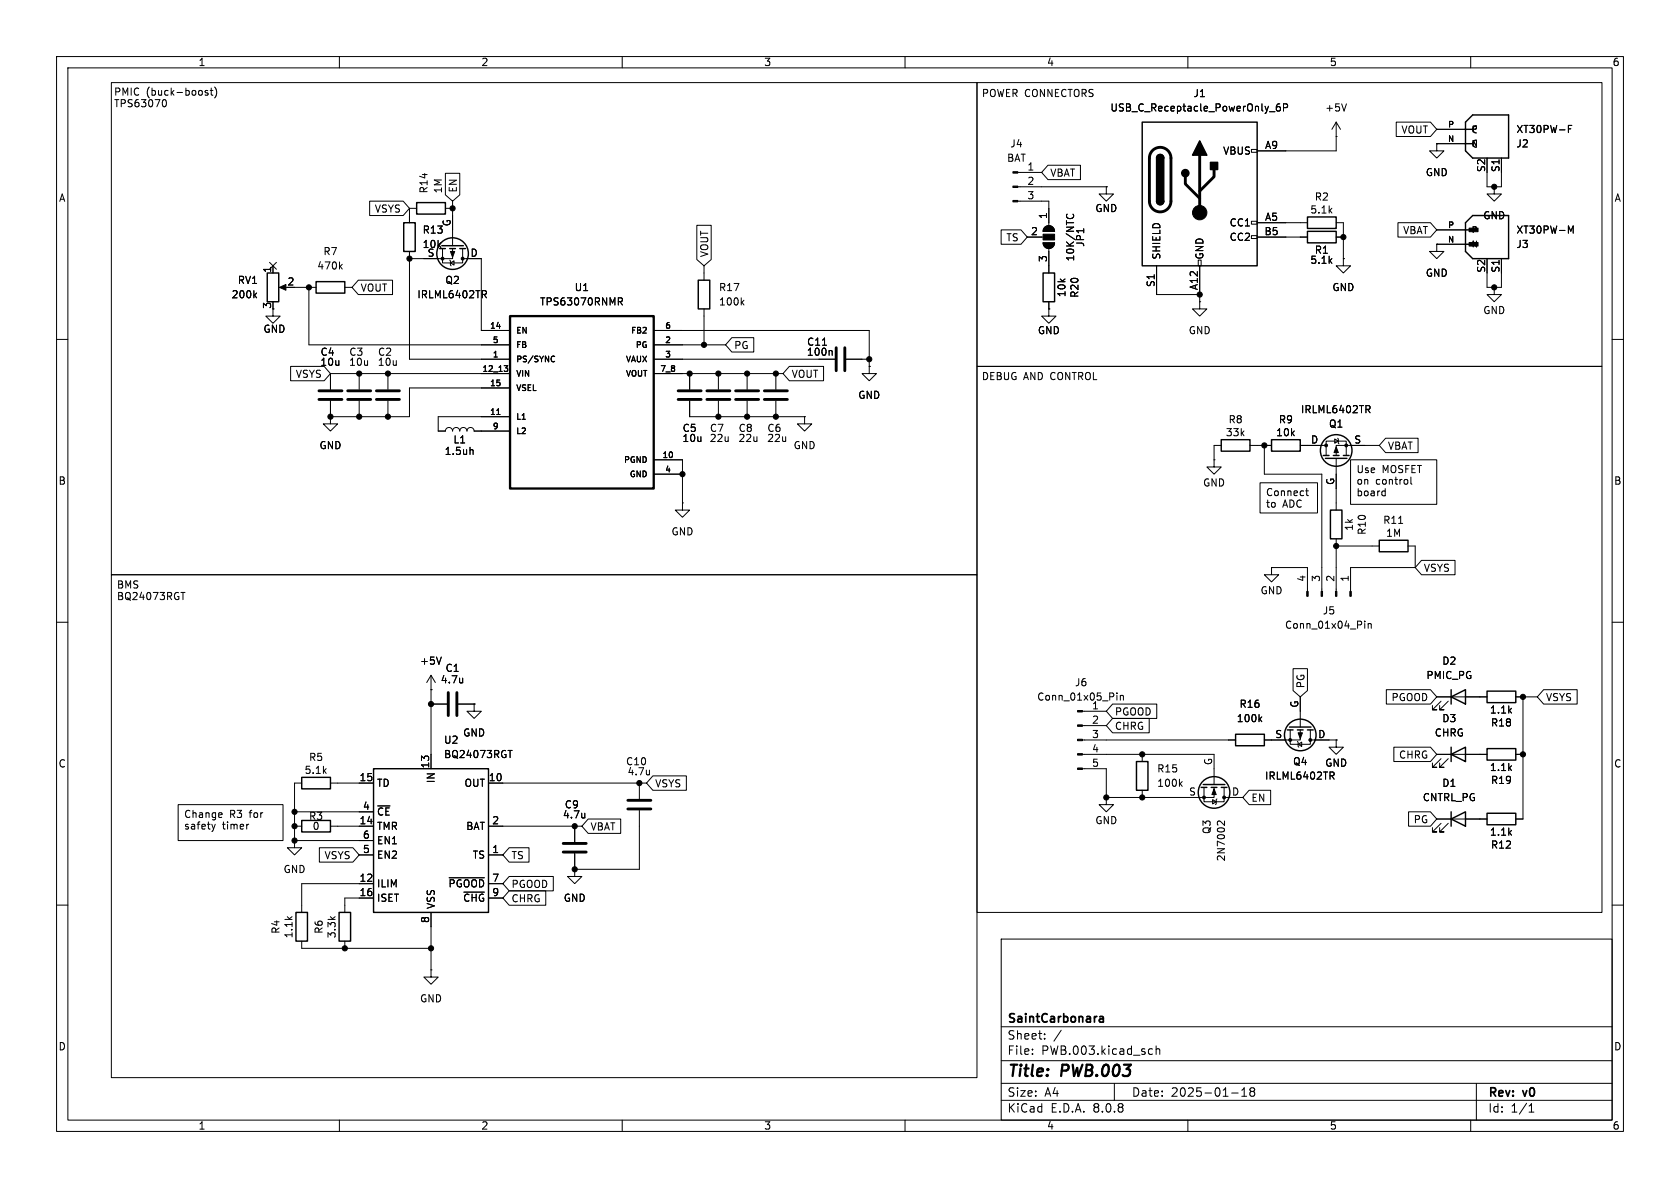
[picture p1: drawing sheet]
<svg xmlns="http://www.w3.org/2000/svg" width="297mm" height="210mm" viewBox="0 0 297 210" stroke-linecap="round" stroke-linejoin="round" font-family="sans-serif">
<g fill="none" stroke="#000" stroke-width=".18">
<path d="M10 10h277v190h-277zM12 12h273v186h-273zM19.7 14.6h153v87h-153zM29.4 18.1l-.1 .7-.2 .1-.2-.1M36.7 16h-.3l-.1 .2v.1l.4 .2v.3h-.4M37.2 16h.4M37.3 15.6v1.1l.3 .1M37.9 15.4a1.46 1.46 0 0 1 0 1.9M60 10v2M110 10v2M160 10v2M172.7 14.6h110.5v50.2h-110.5z"/>
<path d="M210 10v2M224.4 19.8h1M226.2 18.4h-.3a.86 .86 0 0 0 0 1.2l.4-.1 .1-.4-.3-.3-.3 .1-.2 .2M226.9 19h.6l.1-.2v-.3l-.7-.1v1.2M238 18.4l-.4 1.2M260 10v2M65.3 35.6h6l1.1 1.2-1.1 1.3h-6zM72.4 36.8v2.6M72.4 36.8h1.3M78.7 30.6h2.6v3.8l-1.3 1.2-1.3-1.2zM78.7 36.8h1.3M80 35.6v7.8"/>
<path d="M123.2 39.8h2.5v6.1l-1.2 1.1-1.3-1.1zM179.9 35.6h5.5v4.3M179.9 33h15.7M179.9 30.5h4.2M185.3 29.2h5.7v2.6h-5.7l-1.2-1.3zM188.7 37.9l-.2 .3 .2 .3M189.7 37.9l.1 .3-.2 .3M195.6 33v1.3h1.2l-1.2 1.3-1.3-1.3h1.3M195.6 33h.1M221.2 39.1h1v.5h-1zM221.2 26.4h1v.5h-1zM222.2 39.4h8.9"/>
<path d="M236.2 24.1h.1M236.2 21.6v5.1h-14M236.2 21.6l-.7 1.3M236.2 21.6l.8 1.3M236.2 39.4h1.3v6.3M246.8 21.6h6.1l1.1 1.3-1.1 1.2h-6.1zM247.1 39.4h5.8l1.1 1.2-1.1 1.3h-5.8zM254 25.4v1.3h1.3l-1.3 1.2-1.3-1.2h1.3M254 25.4h.1M254 25.4h5.1M254 22.9h5.1M264.2 33v1.3h1.2l-1.2 1.3-1.3-1.3h1.3"/>
<path d="M264.2 33h.1M265.4 27.9v5.1h-2.5v-2.5M277.3 22.8h.4M277.3 22.2h.6M277.3 39.9l.4 1 .4-1v1.3M45 52.2l.4 .4M45.4 51.8l-.5 .5M47.7 46.4l1.2 1.2M48.3 54.6v1.3h1.2l-1.2 1.3-1.3-1.3h1.3M48.3 47v1.3M48.9 46.4l-1.2 1.2M49.8 50.8h1"/>
<path d="M52.1 50.8h3.8M54.6 50.8v10.2h35.6M60.1 47.1l.4 .5M60.5 46.7l-.5 .5M61 50.8h1.2M63.3 49.5h6.1v2.6h-6.1l-1.1-1.3zM72.4 44.5v19h17.8M78.2 43.9v2.6h3.6v-2.6M79.5 46l.1 .1v.8l.2 .1M79.6 46.5l.7-.4v.8zM80 43.9v1.8h-7.6M81.8 45.7h3.3v12.7h5.1"/>
<path d="M85.3 51.4h.5l.2 .2-.1 .4h-.6M85.6 52l.4 .6M109.3 52.6h.5l.2 .3-.1 .4h-.6M109.6 53.3l.4 .6M115.6 58.4h38.1v6.4M124.5 47v2.5M124.5 54.6v6.4M129.4 59.7h3.9v2.5h-3.9l-1.1-1.2zM131.2 53.4l.3 .5M131.5 53.1l-.5 .5M177 40.6h3.5l1.1 1.3-1.1 1.3h-3.5zM181.6 41.9h2.8"/>
<path d="M184.4 42.9h2a1.02 1.02 0 0 1-1 1 1.02 1.02 0 0 1-1-1zM184.7 40.2a1.02 1.02 0 0 1 1.1-.2 1.02 1.02 0 0 1 .6 .9h-2zM185.4 54.6v1.3h1.3l-1.3 1.3-1.3-1.3h1.3M185.4 54.6h.1M185.4 43.9v4.4M185.4 53.3v1.3M204.5 47v5.1h7.6M211.8 46h.5v1h-.5zM212.1 53.3v1.3h1.3l-1.3 1.3-1.3-1.3h1.3M212.1 53.3h.1M212.1 47v6.3M221.2 41.7h1v.5h-1z"/>
<path d="M222.2 41.9h8.9M236.2 41.9h1.3M237.5 45.7v1.3h1.3l-1.3 1.3-1.3-1.3h1.3M237.5 45.7h.1M254 43.2v1.3h1.3l-1.3 1.2-1.3-1.2h1.3M254 43.2h.1M254 43.2h5.1M254 40.6h5.1M264.2 50.8v1.3h1.2l-1.2 1.2-1.3-1.2h1.3M264.2 50.8h.1M265.4 45.7v5.1h-2.5v-2.5M10 60h2"/>
<path d="M51.4 64.8h5.9l1.1 1.2-1.1 1.3h-5.9zM58.4 73.7v1.2h1.3l-1.3 1.3-1.3-1.3h1.3M58.4 73.7h.1M58.4 66h31.8M58.4 66v2.8M58.4 70.9v2.8M63.5 66v2.8M63.5 70.9v2.8M68.6 66v2.8M68.6 70.9v2.8M83.3 79.5l.3 .2v.6M87.8 73.3h.6"/>
<path d="M89.1 64.6h.7l-.4 .4 .3 .1 .1 .4-.2 .2h-.3M90.2 73.7h-12.7v2.5h1.2a.64 .64 0 0 1 .7-.6 .64 .64 0 0 1 .6 .6 .64 .64 0 0 1 .6-.6 .64 .64 0 0 1 .7 .6 .64 .64 0 0 1 .6-.6 .64 .64 0 0 1 .6 .6 .64 .64 0 0 1 .7-.6 .64 .64 0 0 1 .6 .6h6.4M90.2 68.6h-17.8v5.1h-14M97.8 62.9l.3 .1M98.1 63.9l-.3 .1M115.6 63.5h32M115.6 66h22.8M115.6 61h12.7M121.9 70.9v2.8h20.3M121.9 66v2.8M127 66v2.8M127 70.9v2.8"/>
<path d="M132.1 66v2.8M132.1 70.9v2.8M137.2 66v2.8M137.2 70.9v2.8M139.5 64.8h6.1v2.5h-6.1l-1.1-1.3zM142.2 73.7v1.2h1.3l-1.3 1.3-1.2-1.3h1.2M142.2 73.7h.1M145.4 61h.7M146.9 62l.2 .1v.7M149.6 63.5h4.1M153.7 64.8v1.2h1.2l-1.2 1.3-1.3-1.3h1.3M153.7 64.8h.1"/>
<path d="M172.7 64.8h110.5v96.5h-110.5zM215.9 78.7h-1.3v2.6M221 78.7h3.8M223.5 78.7v5.1h10.2v20.7M229.9 78.7h4.5M236 77.6l.6 .4-.6 .4zM236.5 77.5l.1 .1v.8l.1 .1M241.5 71.7h.5l.2 .2-.1 .4-.6 .1M241.8 72.4l.4 .6M243.8 78.7h-7.6v1.8M245 77.5h5.7v2.5h-5.7l-1.2-1.3zM285 60h2"/>
<path d="M115.6 81.3h5v7.6M115.6 83.8h5M120.6 88.9v1.3h1.3l-1.3 1.2-1.2-1.2h1.2M120.6 88.9h.1M214.6 81.3v1.3h1.3l-1.3 1.2-1.2-1.2h1.2M214.6 81.3h.1M222.8 85.3h10.1v5.4h-10.1zM230.8 86.8h.5M231 86.3v1.1l.3 .2M234.4 80.5v-2.5h3.6v2.5M236.2 96.5h7.6M236.2 81v9.2"/>
<path d="M236.2 95.3v9.2M238.8 81.3h15.2v7.9h-15.2zM244.5 86.8l.4 .1M244.9 86.4v1.2M244.9 87.6h-.4M247.3 92.5h.7M248.9 96.5h1.3v3.8M249.4 84.3v1.1l.2 .2M251.3 99.1h5.9v2.5h-5.9l-1.1-1.3zM10 110h2M19.7 101.6h153v88.9h-153zM32 104.7h.7"/>
<path d="M76.2 119.4l-.8 1.3M76.2 119.4v16.5M76.2 119.4l.8 1.3M78 116.1l-.4 1.3M81.8 119.9v.8M224.8 100.3v1.3h1.3l-1.3 1.3-1.3-1.3h1.3M224.8 100.3h.1M224.8 100.3h6.3v4.2M228.6 118.2h2.5v3.9l-1.2 1.1-1.3-1.1zM241.3 109.8v.1M241.3 110.2v.9M241.9 110.2v.9"/>
<path d="M241.9 110.3l.2-.1 .3 .1v.8M250.2 100.3h-11.4v4.2M285 110h2M53.3 138.4h-1.2v10.2M58.4 138.4h7.6M76.2 121.9h.1M76.2 124.5h2.8M81 124.5h2.8M81.8 120.6l-.1 .1M83.8 124.5v1.2h1.3l-1.3 1.3-1.3-1.3h1.3M83.8 124.5h.1M86.4 138.4h27.9"/>
<path d="M89.8 132.7h.7M113 138.4v2.8M114.8 136.1v.9M114.8 136.9h.1M115.4 137.2h5.9v2.5h-5.9l-1.1-1.3zM191.4 133.4h23.2v5.3M191.4 130.8h27M191.4 135.9h4.2v5.1M191.4 128.3h4.2M191.4 125.7h4.2M196.7 124.5h7.8v2.5h-7.8l-1.1-1.3zM196.7 127h6.5v2.5h-6.5l-1.1-1.2z"/>
<path d="M197.5 122.5v.1M197.5 122.9v.9M198.1 122.9v.9M198.1 123l.1-.1 .3 .1 .1 .8M201.9 133.4v1.2M201.9 139.7v1.3M208.6 138.5l.4 .5M209 138.2l-.5 .4M212.9 139.2v2.5h3.5v-2.5M214.6 139.2v1.8h-19M220.8 139.7h3.8v2.5h-3.8l-1.1-1.2zM222.7 127.1l.4 .5"/>
<path d="M223.1 126.7l-.5 .5M228.1 129v2.6h3.5v-2.6M229.4 131.1l.1 .1v.8l.1 .1M229.5 131.6l.6-.4v.8zM229.9 129v1.8h-6.4M229.9 123.2v5.3M231.6 130.8h4.6M235.1 136.5h.5l.3 .2-.2 .4h-.6M235.4 137.1l.5 .6M236.2 130.8v1.3h1.3l-1.3 1.3-1.3-1.3h1.3M236.2 130.8h.1M245.1 121.9h7.8l1.1 1.3-1.1 1.3h-7.8z"/>
<path d="M246.4 132.1h6.5l1.1 1.3-1.1 1.2h-6.5zM254 123.2h8.9M254 133.4h8.9M254.8 124l-1.6 1.5h.8h-.8v-.8M254.8 134.1l-1.6 1.5h.8h-.8v-.7M256 124l-1.5 1.5h.8h-.8v-.8M256 134.1l-1.5 1.5h.8h-.8v-.7M268 123.2h3.8M268 133.4h1.2M269.2 123.2v21.6h-1.2M272.9 121.9h5.9v2.6h-5.9l-1.1-1.3zM31.5 142.2h18.5v6.4h-18.5z"/>
<path d="M38.1 145.7l-.4 .9M39.1 143.7l.2 .3-.6 .1M39.2 144.5h-.1M44 145.7l-.3 .1M52.1 148.6v1.3h1.2l-1.2 1.2-1.3-1.2h1.3M52.1 148.6h.1M52.1 146.1h1.2M52.1 143.5h13.9M52.1 148.6h13.9M56.5 149.9h5.9l1.1 1.2-1.1 1.3h-5.9zM58.4 146.1h7.6M63.5 151.1h2.5"/>
<path d="M66 156.2h-12.7v5.1M66 158.8h-5v2.5M79.4 155.2h6.2M82 157.7h3.6M86.4 146.1h16.5M86.4 151.1h2.5M86.4 156.2h2.5M86.4 158.8h2.5M90 154.9h7.8v2.6h-7.8l-1.1-1.3zM90 149.9h3.5v2.5h-3.5l-1.1-1.3zM90 157.5h6.5v2.5h-6.5l-1.1-1.2zM101.6 153.7v1.2h1.3l-1.3 1.3-1.3-1.3h1.3"/>
<path d="M101.6 153.7h.1M101.6 146.1v2.7M101.6 150.9v2.8M103.4 143.8v.8M103.4 144.5h-.1M104 144.8h5.7v2.5h-5.7l-1.1-1.2zM113 143.3v10.4h-11.4M195.6 141v1.2h1.2l-1.2 1.3-1.3-1.3h1.3M195.6 141h.1M214.4 141.4l.6 .3-.6 .4zM215.1 141.2l-.1 .2v.7l-.1 .1M216.4 141h3.3"/>
<path d="M216.5 145.1v.8l-.9-.8-.3 .2-.1 .4M249 143.5h3.9l1.1 1.3-1.1 1.3h-3.9zM254 144.8h8.9M254.8 145.5l-1.6 1.6h.8h-.8v-.8M256 145.5l-1.5 1.6h.8h-.8v-.8M10 160h2M53.3 166.4v1.2h22.9M61 166.4v1.2M76.2 171.5v1.2h1.3l-1.3 1.3-1.3-1.3h1.3M76.2 171.5h.1M76.2 161.3v10.2M177 166h108v32h-108z"/>
<path d="M285 160h2M60 198v2M110 198v2M160 198v2M177 194.5h108M177 191.5h108M177 187.5h108M177 181.5h108M182.5 186.3v.1M182.5 185.5v.1M184.7 183.6v.1M184.7 182.8v.1"/>
<path d="M187.6 182.1l-1.3 2M197 191.5v3M203.3 185.4l.4 .1M203.7 186.3l-.4 .1M204.4 185.5l.2-.1 .4 .1v.9M204.4 184.9v1.5M210 198v2M217.7 193.2h1.2M219.5 193.8h.9M219.5 192.7l.5-.4v1.5M221.2 192.9l-.2 .3v.5l.2 .1 .5-.1 .1-.2-.1-.4-.2-.2M221.2 192.9l-.2-.2 .2-.4 .5 .1 .1 .2-.3 .3"/>
<path d="M221.2 192.9h.3M260 198v2M261 191.5v6.5M270.3 196.6h.9M270.3 195.5l.4-.4v1.5"/>
</g>
<path d="M194.4 179.8h.6l.1 .9M195.1 180l-.5 .1a.29 .29 0 0 0-.3 .3 .29 .29 0 0 0 .3 .3l.5-.1" fill="none" stroke="#000" stroke-width=".3"/>
<g fill="none" stroke="#000" stroke-width=".51">
<path d="M203.8 26.6a1.9 1.9 0 0 1 2-.4 1.9 1.9 0 0 1 1.2 1.7v7.7a1.91 1.91 0 0 1-1.9 1.9 1.91 1.91 0 0 1-1.9-1.9v-7.8l.2-.6zM209.5 31.2v1.3l2.6 2.6M212.1 27.4v10.2M214.6 30v1.2l-2.5 2.6M56.4 69.1h4.1M56.4 70.6h4.1M61.5 69.1h4M61.5 70.6h4M66.5 69.1h4.1M66.5 70.6h4.1M119.9 69.1h4.1M119.9 70.6h4.1"/>
<path d="M125 69.1h4M125 70.6h4M130 69.1h4.1M130 70.6h4.1M135.1 69.1h4.1M135.1 70.6h4.1M147.8 61.5v4M149.4 61.5v4M79.2 122.4v4.1M80.8 122.4v4.1M99.6 149.1h4M99.6 150.6h4"/>
<path d="M111 141.5h4.1M111 143h4.1"/>
</g>
<g fill="none" stroke="#000" stroke-width=".25">
<path d="M71.4 39.4h2v5.1h-2zM73.7 35.8h5v2h-5zM201.9 21.6h20.3v25.4h-20.3zM204.5 35.6a.64 .64 0 0 0 .6 .6 .64 .64 0 0 0 .6-.6M204.5 27.9a.64 .64 0 0 1 .6-.6 .64 .64 0 0 1 .6 .6M231.1 38.4h5.1v2h-5.1zM259.1 21.6l1.2-1.3h6.4v7.6h-6.4l-1.2-1.2zM259.1 39.4l1.2-1.3h6.4v7.6h-6.4l-1.2-1.2zM259.1 25.4h1.2M259.1 22.9h1.2M47.2 48.3h2.1v5h-2.1zM55.9 49.8h5.1v2h-5.1z"/>
<path d="M77.7 43.9h1M78.1 43.4h3.8M79.5 43.9h1M81.3 43.9h1M123.4 49.5h2.1v5.1h-2.1zM184.4 48.3h2v5h-2zM231.1 40.9h5.1v2h-5.1zM259.1 43.2h1.9M259.1 40.6h1.9M215.9 77.7h5.1v2.1h-5.1zM224.8 77.7h5.1v2.1h-5.1zM233.9 80.5h1"/>
<path d="M234.3 81h3.8M235.2 90.2h2v5.1h-2zM235.7 80.5h1M237.5 80.5h1M243.8 95.5h5.1v2h-5.1zM53.3 137.4h5.1v2h-5.1zM66 135.9h20.4v25.4h-20.4zM200.9 134.6h2v5.1h-2zM212.3 139.2h1.1M212.7 138.7h3.8M214.1 139.2h1M215.9 139.2h1"/>
<path d="M218.4 129.8h5.1v2h-5.1zM227.6 129h1M228 128.5h3.8M229.4 129h1M231.1 129h1.1M256.5 123.2l2.6-1.3v2.6zM256.5 133.4l2.6-1.3v2.5zM256.5 121.9v2.6M256.5 132.1v2.5M262.9 122.2h5.1v2h-5.1zM262.9 132.3h5.1v2.1h-5.1zM53.3 145h5.1v2.1h-5.1z"/>
<path d="M256.5 144.8l2.6-1.3v2.6zM256.5 143.5v2.6M262.9 143.8h5.1v2h-5.1zM52.3 161.3h2.1v5.1h-2.1zM59.9 161.3h2.1v5.1h-2.1z"/>
<circle cx="80" cy="44.8" r="2.79"/>
<circle cx="236.2" cy="79.6" r="2.79"/>
<circle cx="229.9" cy="129.9" r="2.79"/>
<circle cx="214.6" cy="140.1" r="2.79"/>
</g>
<g fill="#000" stroke="#000" stroke-width=".18">
<path d="M179.1 35.4h.8v.3h-.8zM179.1 32.9h.8v.2h-.8zM179.1 30.4h.8v.2h-.8zM49.4 50.8l1.1-.5v1zM79.6 44.5h.8l-.4 1zM184.4 42.9h2a1.02 1.02 0 0 1-1 1 1.02 1.02 0 0 1-1-1zM184.7 40.2a1.02 1.02 0 0 1 1.1-.2 1.02 1.02 0 0 1 .6 .9h-2zM184.4 41.4h2v1h-2zM259.7 40.3h1.6v.7h-1.6zM236.2 79l.4 1h-.8zM231 104.5h.3v.9h-.3zM233.6 104.5h.2v.9h-.2z"/>
<path d="M236.1 104.5h.2v.9h-.2zM238.6 104.5h.3v.9h-.3zM190.5 135.8h.9v.2h-.9zM190.5 133.2h.9v.3h-.9zM190.5 130.7h.9v.2h-.9zM190.5 128.1h.9v.3h-.9zM190.5 125.6h.9v.3h-.9zM214.6 139.4l.4 1.1h-.8zM229.5 129.5h.8l-.4 1.1z"/>
<circle cx="80" cy="36.8" r=".46"/>
<circle cx="212.1" cy="37.6" r="1.27"/>
<circle cx="264.2" cy="33" r=".46"/>
<circle cx="54.6" cy="50.8" r=".46"/>
<circle cx="72.4" cy="45.7" r=".46"/>
<circle cx="78.2" cy="45.7" r=".25"/>
<circle cx="81.8" cy="45.7" r=".25"/>
<circle cx="212.1" cy="52.1" r=".46"/>
<circle cx="237.5" cy="41.9" r=".46"/>
<circle cx="264.2" cy="50.8" r=".46"/>
<circle cx="58.4" cy="73.7" r=".46"/>
<circle cx="63.5" cy="66" r=".46"/>
<circle cx="63.5" cy="73.7" r=".46"/>
<circle cx="68.6" cy="66" r=".46"/>
<circle cx="68.6" cy="73.7" r=".46"/>
<circle cx="121.9" cy="66" r=".46"/>
<circle cx="124.5" cy="61" r=".46"/>
<circle cx="127" cy="73.7" r=".46"/>
<circle cx="127" cy="66" r=".46"/>
<circle cx="132.1" cy="73.7" r=".46"/>
<circle cx="132.1" cy="66" r=".46"/>
<circle cx="137.2" cy="73.7" r=".46"/>
<circle cx="137.2" cy="66" r=".46"/>
<circle cx="153.7" cy="63.5" r=".46"/>
<circle cx="223.5" cy="78.7" r=".46"/>
<circle cx="234.4" cy="78.7" r=".25"/>
<circle cx="238" cy="78.7" r=".25"/>
<circle cx="120.6" cy="83.8" r=".46"/>
<circle cx="236.2" cy="96.5" r=".46"/>
<circle cx="76.2" cy="124.5" r=".46"/>
<circle cx="113" cy="138.4" r=".46"/>
<circle cx="201.9" cy="133.4" r=".46"/>
<circle cx="228.1" cy="130.8" r=".25"/>
<circle cx="231.6" cy="130.8" r=".25"/>
<circle cx="269.2" cy="123.2" r=".46"/>
<circle cx="269.2" cy="133.4" r=".46"/>
<circle cx="52.1" cy="143.5" r=".46"/>
<circle cx="52.1" cy="146.1" r=".46"/>
<circle cx="52.1" cy="148.6" r=".46"/>
<circle cx="101.6" cy="153.7" r=".46"/>
<circle cx="101.6" cy="146.1" r=".46"/>
<circle cx="195.6" cy="141" r=".46"/>
<circle cx="201.9" cy="141" r=".46"/>
<circle cx="212.9" cy="141" r=".25"/>
<circle cx="216.4" cy="141" r=".25"/>
<circle cx="61" cy="167.6" r=".46"/>
<circle cx="76.2" cy="167.6" r=".46"/>
</g>
<path d="M90.2 55.9h25.4v30.5h-25.4z" fill="none" stroke="#000" stroke-width=".41"/>
<g fill="#000" stroke="#000" stroke-width=".25">
<path d="M204.5 35.6h1.2a.64 .64 0 0 1-.6 .6 .64 .64 0 0 1-.6-.6zM204.5 27.9h1.2v7.7h-1.2zM204.7 27.5a.64 .64 0 0 1 .6-.1 .64 .64 0 0 1 .4 .5h-1.2zM212.1 24.9l1.3 2.5h-2.6zM214 28.7h1.3v1.3h-1.3z"/>
<circle cx="209.5" cy="30.6" r=".63"/>
</g>
<g font-size="2.8">
<text x="178" y="190.9">Title:</text>
<text x="187.7" y="190.9">PWB.003</text>
</g>
<g font-size="2.1">
<text x="178" y="184">Sheet:</text>
<text x="178" y="181.2">SaintCarbonara</text>
<text x="178" y="186.7">File:</text>
<text x="184.1" y="186.7">PWB.003.kicad_sch</text>
<text x="178" y="196.9">KiCad</text>
<text x="178" y="194.1">Size:</text>
<text x="184.7" y="194.1">A4</text>
<text x="185.7" y="196.9">E.D.A.</text>
<text x="193.3" y="196.9">8.0.8</text>
<text x="200" y="194.1">Date:</text>
<text x="207" y="194.1">2025-01-18</text>
<text x="263" y="194.3">Rev:</text>
<text x="263" y="196.9">Id:</text>
<text x="267.1" y="196.9">1/1</text>
<text x="269.4" y="194.3">v0</text>
</g>
<g font-size="1.8">
<text x="35" y="11.9">1</text>
<text x="85" y="11.9">2</text>
<text x="135" y="11.9">3</text>
<text x="185" y="11.9">4</text>
<text x="235" y="11.9">5</text>
<text x="285" y="11.9">6</text>
<text x="20.1" y="17.1">PMIC</text>
<text x="25.8" y="17.1">(buck-boost)</text>
<text x="173.5" y="17.5">POWER CONNECTORS</text>
<text x="210.9" y="17.4">J1</text>
<text x="20.1" y="19.2">TPS63070</text>
<text x="196.2" y="19.9">USB_C_Receptacle_PowerOnly_6P</text>
<text x="234.2" y="19.9">+5V</text>
<text x="247.7" y="23.8">VOUT</text>
<text x="268" y="23.7">XT30PW-F</text>
<text x="177.9" y="28.8">BAT</text>
<text x="178.5" y="26.3">J4</text>
<text x="216.1" y="27.5">VBUS</text>
<text x="223.5" y="26.4">A9</text>
<text x="268" y="26.3">J2</text>
<text x="10.3" y="35.9">A</text>
<text x="75.8" y="34.3" transform="rotate(-90 75.8 34.3)">R14</text>
<text x="78.3" y="34.3" transform="rotate(-90 78.3 34.3)">1M</text>
<text x="81" y="34.1" transform="rotate(-90 81 34.1)">EN</text>
<text x="181.5" y="30.2">1</text>
<text x="181.5" y="32.8">2</text>
<text x="181.5" y="35.3">3</text>
<text x="185.6" y="31.4">VBAT</text>
<text x="232.3" y="35.7">R2</text>
<text x="252" y="31.3">GND</text>
<text x="262.6" y="30.5" transform="rotate(-90 262.6 30.5)">S2</text>
<text x="265.2" y="30.5" transform="rotate(-90 265.2 30.5)">S1</text>
<text x="285.3" y="35.9">A</text>
<text x="66.2" y="37.8">VSYS</text>
<text x="74.6" y="41.5">R13</text>
<text x="79.8" y="40.1" transform="rotate(-90 79.8 40.1)">G</text>
<text x="182.2" y="41.7">2</text>
<text x="185.2" y="38.8" transform="rotate(-90 185.2 38.8)">1</text>
<text x="193.5" y="37.7">GND</text>
<text x="217.3" y="40.2">CC1</text>
<text x="223.4" y="41.7">B5</text>
<text x="223.5" y="39.1">A5</text>
<text x="231.6" y="37.9">5.1k</text>
<text x="248" y="41.6">VBAT</text>
<text x="262.1" y="39">GND</text>
<text x="268" y="41.5">XT30PW-M</text>
<text x="56" y="47.9">470k</text>
<text x="57.1" y="45.3">R7</text>
<text x="74.6" y="44">10k</text>
<text x="75.5" y="45.5">S</text>
<text x="83.1" y="45.5">D</text>
<text x="125.4" y="45.6" transform="rotate(-90 125.4 45.6)">VOUT</text>
<text x="177.8" y="42.9">TS</text>
<text x="185.2" y="46.4" transform="rotate(-90 185.2 46.4)">3</text>
<text x="190.1" y="46.3" transform="rotate(-90 190.1 46.3)">10K/NTC</text>
<text x="191.9" y="43.7" transform="rotate(-90 191.9 43.7)">JP1</text>
<text x="205.3" y="46" transform="rotate(-90 205.3 46)">SHIELD</text>
<text x="213" y="46" transform="rotate(-90 213 46)">GND</text>
<text x="217.3" y="42.8">CC2</text>
<text x="231.6" y="46.8">5.1k</text>
<text x="232.3" y="45.1">R1</text>
<text x="268" y="44">J3</text>
<text x="40.9" y="52.9">200k</text>
<text x="41.9" y="50.4">RV1</text>
<text x="48" y="48.3" transform="rotate(-90 48 48.3)">1</text>
<text x="50.7" y="50.5">2</text>
<text x="63.7" y="51.8">VOUT</text>
<text x="73.7" y="52.9">IRLML6402TR</text>
<text x="78.6" y="50.4">Q2</text>
<text x="101.5" y="51.7">U1</text>
<text x="127" y="51.7">R17</text>
<text x="188.6" y="52.6" transform="rotate(-90 188.6 52.6)">10k</text>
<text x="190.9" y="52.7" transform="rotate(-90 190.9 52.7)">R20</text>
<text x="204.2" y="50.8" transform="rotate(-90 204.2 50.8)">S1</text>
<text x="211.8" y="51.4" transform="rotate(-90 211.8 51.4)">A12</text>
<text x="235.5" y="51.7">GND</text>
<text x="252" y="49.1">GND</text>
<text x="262.6" y="48.3" transform="rotate(-90 262.6 48.3)">S2</text>
<text x="265.2" y="48.3" transform="rotate(-90 265.2 48.3)">S1</text>
<text x="46.5" y="59">GND</text>
<text x="48" y="54.7" transform="rotate(-90 48 54.7)">3</text>
<text x="95.4" y="54.2">TPS63070RNMR</text>
<text x="127" y="54.2">100k</text>
<text x="183.4" y="59.3">GND</text>
<text x="210.1" y="59.3">GND</text>
<text x="262.1" y="55.7">GND</text>
<text x="56.5" y="64.9">10u</text>
<text x="56.6" y="63.1">C4</text>
<text x="61.6" y="64.9">10u</text>
<text x="61.7" y="63.1">C3</text>
<text x="66.7" y="64.9">10u</text>
<text x="66.7" y="63.1">C2</text>
<text x="129.7" y="61.9">PG</text>
<text x="142.5" y="63.1">100n</text>
<text x="142.6" y="61.3">C11</text>
<text x="52.2" y="67">VSYS</text>
<text x="139.9" y="67">VOUT</text>
<text x="151.6" y="70.7">GND</text>
<text x="173.5" y="67.5">DEBUG AND CONTROL</text>
<text x="120.6" y="76.6">C5</text>
<text x="125.4" y="76.6">C7</text>
<text x="130.5" y="76.6">C8</text>
<text x="135.6" y="76.6">C6</text>
<text x="216.6" y="77.3">33k</text>
<text x="217.1" y="75">R8</text>
<text x="225.5" y="77.3">10k</text>
<text x="226" y="75">R9</text>
<text x="229.9" y="73.3">IRLML6402TR</text>
<text x="234.8" y="75.8">Q1</text>
<text x="56.4" y="79.6">GND</text>
<text x="78.5" y="80.6">1.5uh</text>
<text x="80.1" y="78.6">L1</text>
<text x="120.5" y="78.3">10u</text>
<text x="125.4" y="78.3">22u</text>
<text x="130.4" y="78.3">22u</text>
<text x="135.5" y="78.3">22u</text>
<text x="140.2" y="79.6">GND</text>
<text x="231.7" y="78.5">D</text>
<text x="239.3" y="78.5">S</text>
<text x="239.7" y="84">Use</text>
<text x="244.3" y="84">MOSFET</text>
<text x="245.3" y="79.7">VBAT</text>
<text x="10.3" y="85.9">B</text>
<text x="212.6" y="86.2">GND</text>
<text x="223.7" y="88">Connect</text>
<text x="236" y="85.8" transform="rotate(-90 236 85.8)">G</text>
<text x="239.7" y="86">on</text>
<text x="239.7" y="88">board</text>
<text x="243.2" y="86">control</text>
<text x="285.3" y="85.9">B</text>
<text x="118.6" y="94.8">GND</text>
<text x="223.7" y="90.1">to</text>
<text x="226.8" y="90.1">ADC</text>
<text x="239.4" y="93.9" transform="rotate(-90 239.4 93.9)">1k</text>
<text x="241.7" y="94.7" transform="rotate(-90 241.7 94.7)">R10</text>
<text x="244.4" y="92.8">R11</text>
<text x="244.9" y="95.1">1M</text>
<text x="251.6" y="101.3">VSYS</text>
<text x="20.6" y="104.2">BMS</text>
<text x="20.6" y="106.3">BQ24073RGT</text>
<text x="222.8" y="105.3">GND</text>
<text x="230.9" y="102.9" transform="rotate(-90 230.9 102.9)">4</text>
<text x="233.4" y="102.9" transform="rotate(-90 233.4 102.9)">3</text>
<text x="236" y="102.9" transform="rotate(-90 236 102.9)">2</text>
<text x="238.5" y="102.9" transform="rotate(-90 238.5 102.9)">1</text>
<text x="227.1" y="111.4">Conn_01x04_Pin</text>
<text x="233.8" y="108.8">J5</text>
<text x="74.2" y="117.7">+5V</text>
<text x="78.7" y="119">C1</text>
<text x="254.9" y="117.7">D2</text>
<text x="77.8" y="121">4.7u</text>
<text x="183.3" y="124.1">Conn_01x05_Pin</text>
<text x="189.9" y="121.5">J6</text>
<text x="193" y="125.5">1</text>
<text x="219" y="125.3">R16</text>
<text x="229.6" y="125.2" transform="rotate(-90 229.6 125.2)">G</text>
<text x="230.8" y="121.8" transform="rotate(-90 230.8 121.8)">PG</text>
<text x="245.9" y="124.1">PGOOD</text>
<text x="252.1" y="120.2">PMIC_PG</text>
<text x="273.2" y="124.1">VSYS</text>
<text x="78.4" y="131.7">U2</text>
<text x="81.8" y="130.4">GND</text>
<text x="193" y="128">2</text>
<text x="193" y="130.6">3</text>
<text x="197" y="126.7">PGOOD</text>
<text x="197" y="129.2">CHRG</text>
<text x="218.6" y="127.9">100k</text>
<text x="225.4" y="130.6">S</text>
<text x="232.9" y="130.6">D</text>
<text x="253.6" y="130.4">CHRG</text>
<text x="254.9" y="127.9">D3</text>
<text x="263.3" y="126.3">1.1k</text>
<text x="263.5" y="128.6">R18</text>
<text x="10.3" y="135.9">C</text>
<text x="53.8" y="137">5.1k</text>
<text x="54.5" y="134.7">R5</text>
<text x="75.9" y="135.9" transform="rotate(-90 75.9 135.9)">13</text>
<text x="78.4" y="134.2">BQ24073RGT</text>
<text x="110.6" y="135.5">C10</text>
<text x="110.8" y="137.3">4.7u</text>
<text x="193" y="133.1">4</text>
<text x="193" y="135.6">5</text>
<text x="204.5" y="136.8">R15</text>
<text x="214.4" y="135.4" transform="rotate(-90 214.4 135.4)">G</text>
<text x="228.5" y="135.5">Q4</text>
<text x="234.2" y="135.7">GND</text>
<text x="247.2" y="134.3">CHRG</text>
<text x="263.3" y="136.5">1.1k</text>
<text x="285.3" y="135.9">C</text>
<text x="63.5" y="138.2">15</text>
<text x="64.1" y="143.3">4</text>
<text x="66.5" y="139.3">TD</text>
<text x="77.1" y="138.5" transform="rotate(-90 77.1 138.5)">IN</text>
<text x="82" y="139.3">OUT</text>
<text x="86.3" y="138.2">10</text>
<text x="99.8" y="143.1">C9</text>
<text x="115.7" y="139.4">VSYS</text>
<text x="204.5" y="139.3">100k</text>
<text x="210.1" y="140.7">S</text>
<text x="217.7" y="140.7">D</text>
<text x="221.1" y="141.9">EN</text>
<text x="223.5" y="138">IRLML6402TR</text>
<text x="251.4" y="141.8">CNTRL_PG</text>
<text x="254.9" y="139.3">D1</text>
<text x="263.5" y="138.8">R19</text>
<text x="32.4" y="144.9">Change</text>
<text x="32.4" y="147">safety</text>
<text x="39.3" y="147">timer</text>
<text x="40.6" y="144.9">R3</text>
<text x="44.2" y="144.9">for</text>
<text x="54.5" y="145.1">R3</text>
<text x="55.2" y="146.9">0</text>
<text x="63.5" y="145.8">14</text>
<text x="64.1" y="148.3">6</text>
<text x="66.5" y="146.9">TMR</text>
<text x="66.5" y="144.4">~{CE}</text>
<text x="66.5" y="149.5">EN1</text>
<text x="82.3" y="146.9">BAT</text>
<text x="86.9" y="145.8">2</text>
<text x="99.4" y="144.9">4.7u</text>
<text x="104.3" y="147">VBAT</text>
<text x="193.5" y="145.9">GND</text>
<text x="214.2" y="147.5" transform="rotate(-90 214.2 147.5)">Q3</text>
<text x="249.8" y="145.7">PG</text>
<text x="263.3" y="147.9">1.1k</text>
<text x="50" y="154.5">GND</text>
<text x="57.3" y="152.1">VSYS</text>
<text x="63.5" y="156">12</text>
<text x="64.1" y="150.9">5</text>
<text x="66.5" y="152">EN2</text>
<text x="83.5" y="152">TS</text>
<text x="86.9" y="150.9">1</text>
<text x="86.9" y="156">7</text>
<text x="90.3" y="152.1">TS</text>
<text x="216.8" y="152.4" transform="rotate(-90 216.8 152.4)">2N7002</text>
<text x="263.5" y="150.2">R12</text>
<text x="63.5" y="158.5">16</text>
<text x="66.5" y="157.1">ILIM</text>
<text x="66.5" y="159.6">ISET</text>
<text x="77.1" y="160.8" transform="rotate(-90 77.1 160.8)">VSS</text>
<text x="79.2" y="157.1">~{PGOOD}</text>
<text x="81.8" y="159.6">~{CHG}</text>
<text x="86.9" y="158.5">9</text>
<text x="90.3" y="157.2">PGOOD</text>
<text x="90.3" y="159.7">CHRG</text>
<text x="99.6" y="159.6">GND</text>
<text x="49.6" y="165.2" transform="rotate(-90 49.6 165.2)">R4</text>
<text x="51.9" y="166" transform="rotate(-90 51.9 166)">1.1k</text>
<text x="57.3" y="165.2" transform="rotate(-90 57.3 165.2)">R6</text>
<text x="59.5" y="166" transform="rotate(-90 59.5 166)">3.3k</text>
<text x="75.9" y="163.3" transform="rotate(-90 75.9 163.3)">8</text>
<text x="74.2" y="177.4">GND</text>
<text x="10.3" y="185.9">D</text>
<text x="285.3" y="185.9">D</text>
<text x="35" y="199.9">1</text>
<text x="85" y="199.9">2</text>
<text x="135" y="199.9">3</text>
<text x="185" y="199.9">4</text>
<text x="235" y="199.9">5</text>
<text x="285" y="199.9">6</text>
</g>
<g font-size="1.4">
<text x="255.9" y="22.6">P</text>
<text x="260.1" y="23.6">P</text>
<text x="255.9" y="25.1">N</text>
<text x="260.1" y="26.1">N</text>
<text x="255.9" y="40.4">P</text>
<text x="260.1" y="41.4">P</text>
<text x="255.9" y="42.9">N</text>
<text x="260.1" y="43.9">N</text>
<text x="86.5" y="58.2">14</text>
<text x="91.2" y="59.2">EN</text>
<text x="111.4" y="59.2">FB2</text>
<text x="117.5" y="58.2">6</text>
<text x="85.2" y="65.8">12_13</text>
<text x="87" y="63.2">1</text>
<text x="87" y="60.7">5</text>
<text x="91.2" y="64.2">PS/SYNC</text>
<text x="91.2" y="61.7">FB</text>
<text x="110.5" y="64.2">VAUX</text>
<text x="112.3" y="61.7">PG</text>
<text x="116.6" y="65.8">7_8</text>
<text x="117.5" y="60.7">2</text>
<text x="117.5" y="63.2">3</text>
<text x="86.5" y="68.3">15</text>
<text x="91.2" y="66.8">VIN</text>
<text x="91.2" y="69.3">VSEL</text>
<text x="110.5" y="66.8">VOUT</text>
<text x="86.5" y="73.4">11</text>
<text x="87" y="75.9">9</text>
<text x="91.2" y="74.4">L1</text>
<text x="91.2" y="76.9">L2</text>
<text x="110.2" y="82">PGND</text>
<text x="117" y="81">10</text>
<text x="117.5" y="83.6">4</text>
<text x="111.2" y="84.6">GND</text>
</g>
</svg>
